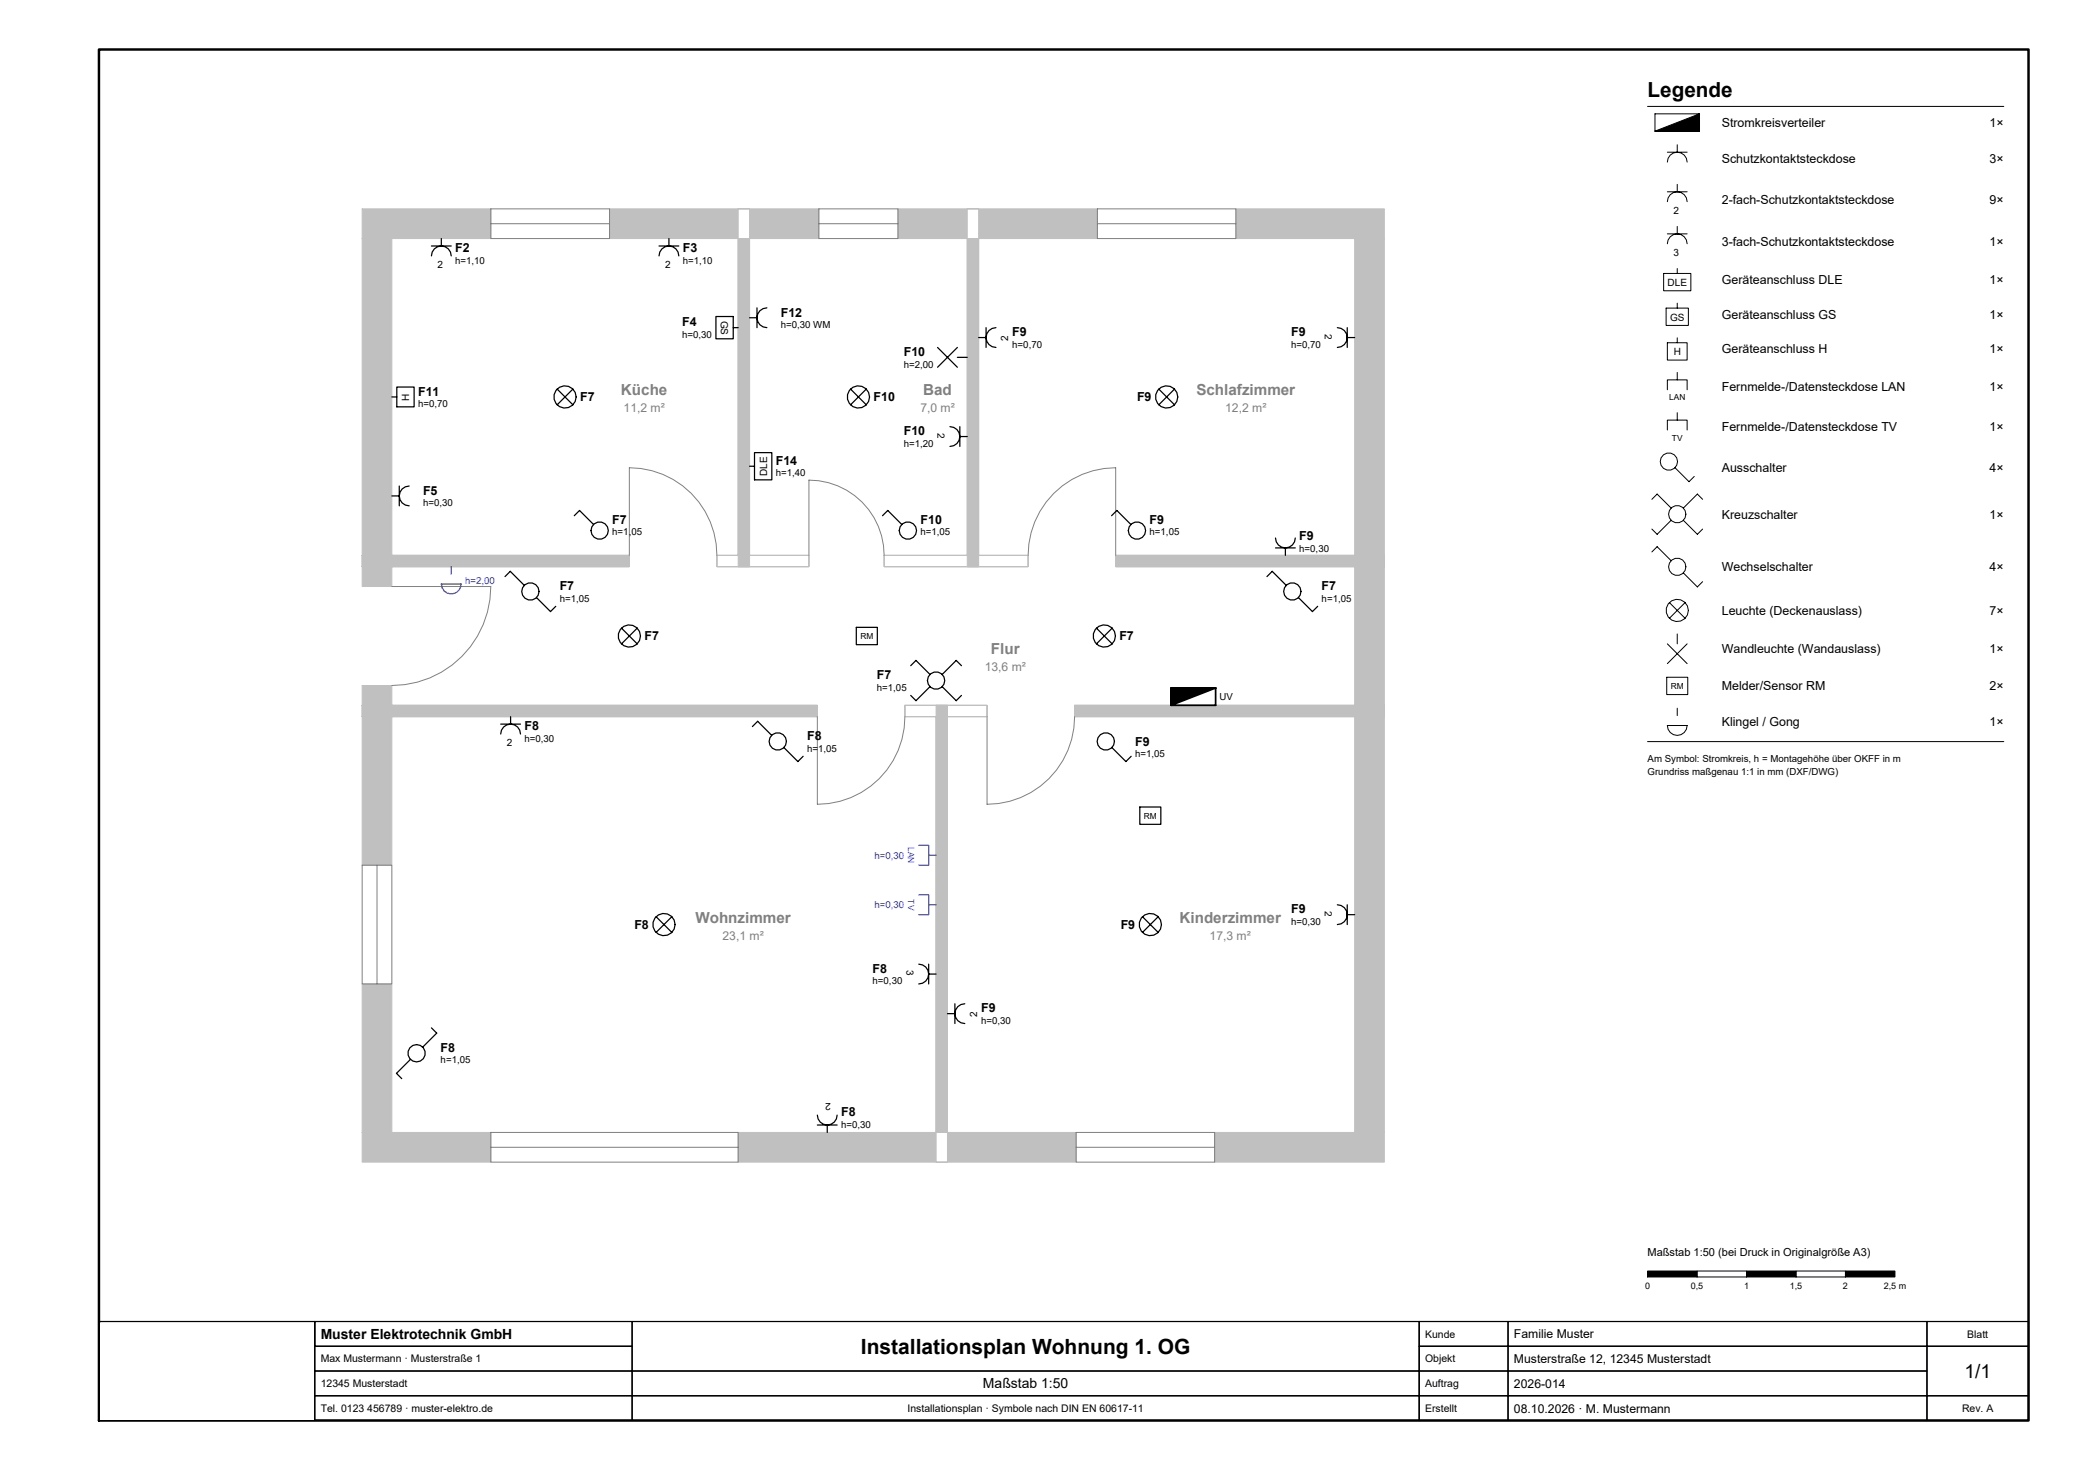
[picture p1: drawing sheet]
<svg xmlns="http://www.w3.org/2000/svg" width="420mm" height="297mm" viewBox="0 0 420 297" stroke-linecap="round" stroke-linejoin="round" font-family="sans-serif">
<!-- layer: ELT_RAHMEN -->
<path d="M20 10h390v277h-390z" fill="none" stroke="#000" stroke-width=".5"/>
<!-- layer: ELT_SCHRIFTFELD -->
<g fill="none" stroke="#000" stroke-width=".25">
<path d="M20 267h43.6v20h-43.6zM63.6 267h64.2v5h-64.2zM63.6 272h64.2v5h-64.2zM63.6 277h64.2v5h-64.2zM127.8 267h159v10h-159zM127.8 277h159v5h-159zM286.8 267h18v5h-18zM286.8 272h18v5h-18zM286.8 277h18v5h-18zM304.8 267h84.7v5h-84.7zM304.8 272h84.7v5h-84.7zM304.8 277h84.7v5h-84.7z"/>
<path d="M389.5 267h20.5v5h-20.5zM389.5 272h20.5v10h-20.5zM63.6 282h64.2v5h-64.2zM127.8 282h159v5h-159zM286.8 282h18v5h-18zM304.8 282h84.7v5h-84.7zM389.5 282h20.5v5h-20.5z"/>
</g>
<!-- layer: ELT_LEGENDE -->
<g fill="none" stroke="#000" stroke-width=".2">
<path d="M333 21.5h72M334.5 23h9v3.5h-9zM334.5 26.5l9-3.5v3.5zM337 32.8a2 2 0 0 1 2-2 2 2 0 0 1 2 2M337 30.8h4M337 38.8h4M339 29.3v1.5M339 37.3v1.5M336.3 55.2h5.4v3.6h-5.4zM337 40.8a2 2 0 0 1 2-2 2 2 0 0 1 2 2M337 49.3a2 2 0 0 1 2-2 2 2 0 0 1 2 2M337 47.3h4"/>
<path d="M339 45.7v1.6M339 54.3v.9M336.8 62.3h4.5v3.5h-4.5zM337 69.2h4v3.6h-4zM337 78.8v-2.1h4v2.1M339 61.2v1.1M339 68.3v.9M339 75.2v1.5M337 86.9v-2h4v2M338.5 94.5l2.9 2.8 1-1M339 83.4v1.5M333.9 100.9l1-1.1 2.9 2.9"/>
<path d="M333.9 111.5l1-1 2.9 2.8M337.8 105.1l-2.9 2.9-1-1.1M340.2 105.1l2.9 2.9 1-1.1M340.2 115.8l2.9 2.8 1-1.1M344.1 100.9l-1-1.1-2.9 2.9M336.9 136.8h4.2v3.5h-4.2zM337 130.1l4 4M337.4 121.7l3.2 3.2M339 128.1v2M340.6 121.7l-3.2 3.2M341 130.1l-4 4M333 149.8h72"/>
<path d="M337 146.6h4a2 2 0 0 1-2 2 2 2 0 0 1-2-2zM339 143.1v1.5M333 256.8h10v1.2h-10zM343 256.8h10v1.2h-10zM353 256.8h10v1.2h-10zM363 256.8h10v1.2h-10zM373 256.8h10v1.2h-10z"/>
<circle cx="337.3" cy="93.3" r="1.75"/>
<circle cx="339" cy="114.5" r="1.75"/>
<circle cx="339" cy="103.9" r="1.75"/>
<circle cx="339" cy="123.3" r="2.25"/>
</g>
<g fill="#000">
<path d="M334.5 26.5h9v-3.5zM334.5 26.5l9-3.5z"/>
<path d="M333 256.8v1.2h10zM333 256.8l10 1.2v-1.2z"/>
<path d="M353 256.8v1.2h10zM353 256.8l10 1.2v-1.2z"/>
<path d="M373 256.8v1.2h10zM373 256.8l10 1.2v-1.2z"/>
</g>
<!-- layer: ARCH_WAND -->
<path d="M73.2 234.8h26v-6zM73.2 228.8v6l26-6zM149.2 234.8h40v-6zM149.2 228.8v6l40-6zM191.5 234.8h26v-6zM191.5 228.8v6l26-6zM245.5 234.8h34.3v-6zM245.5 228.8v6l34.3-6zM79.2 198.8l-6 30h6zM73.2 198.8v30l6-30zM191.5 198.8l-2.3 30h2.3zM189.2 198.8v30l2.3-30zM279.8 198.8l-6 30h6zM273.8 198.8v30l6-30zM191.5 174.8l-2.3 24h2.3zM189.2 174.8v24l2.3-24zM279.8 174.8l-6 24h6zM273.8 174.8v24l6-24zM79.2 144.8l-6 30h6zM73.2 144.8v30l6-30zM191.5 144.8l-2.3 30h2.3zM189.2 144.8v30l2.3-30zM279.8 144.8l-6 30h6zM273.8 144.8v30l6-30zM73.2 144.8h92v-2.3zM73.2 142.5v2.3l92-2.3zM182.9 142.5v2.3zM182.9 142.5v2.3zM189.2 144.8h2.3v-2.3zM189.2 142.5v2.3l2.3-2.3zM199.5 142.5v2.3zM199.5 142.5v2.3zM217.2 144.8h62.6v-2.3zM217.2 142.5v2.3l62.6-2.3zM73.2 142.5h6v-4zM73.2 138.5v4l6-4zM273.8 142.5h6v-4zM273.8 138.5v4l6-4zM279.8 118.5l-6 20h6zM273.8 118.5v20l6-20zM73.2 118.5h6v-4zM73.2 114.5v4l6-4zM273.8 118.5h6v-4zM273.8 114.5v4l6-4zM73.2 114.5h54v-2.3zM73.2 112.2v2.3l54-2.3zM144.9 112.2v2.3zM144.9 112.2v2.3zM149.2 114.5h2.3v-2.3zM149.2 112.2v2.3l2.3-2.3zM163.5 112.2v2.3zM163.5 112.2v2.3zM178.7 112.2v2.3zM178.7 112.2v2.3zM195.5 114.5h2.3v-2.3zM195.5 112.2v2.3l2.3-2.3zM207.8 112.2v2.3zM207.8 112.2v2.3zM225.5 114.5h54.3v-2.3zM225.5 112.2v2.3l54.3-2.3zM79.2 48.2l-6 64h6zM73.2 48.2v64l6-64zM151.5 48.2l-2.3 64h2.3zM149.2 48.2v64l2.3-64zM197.8 48.2l-2.3 64h2.3zM195.5 48.2v64l2.3-64zM279.8 48.2l-6 64h6zM273.8 48.2v64l6-64zM73.2 48.2h26v-6zM73.2 42.2v6l26-6zM123.2 48.2h26v-6zM123.2 42.2v6l26-6zM151.5 48.2h14v-6zM151.5 42.2v6l14-6zM181.5 48.2h14v-6zM181.5 42.2v6l14-6zM197.8 48.2h24v-6zM197.8 42.2v6l24-6zM249.8 48.2h30v-6zM249.8 42.2v6l30-6z" fill="#c0c0c0"/>
<g fill="none" stroke="#c0c0c0" stroke-width=".2">
<path d="M73.2 42.2h26v6h-26zM73.2 48.2h6v64h-6zM123.2 42.2h28.3v6h-28.3zM149.2 48.2h2.3v64h-2.3zM149.2 42.2h16.3v6h-16.3zM181.5 42.2h16.3v6h-16.3zM195.5 48.2h2.3v64h-2.3zM195.5 42.2h26.3v6h-26.3zM249.8 42.2h30v6h-30zM273.8 48.2h6v64h-6zM73.2 112.2h54v2.3h-54zM73.2 114.5h6v4h-6z"/>
<path d="M144.9 112.2h6.6v2.3h-6.6zM144.9 112.2h18.6v2.3h-18.6zM149.2 112.2h14.3v2.3h-14.3zM178.7 112.2h19.1v2.3h-19.1zM178.7 112.2h29.1v2.3h-29.1zM195.5 112.2h12.3v2.3h-12.3zM225.5 112.2h54.3v2.3h-54.3zM273.8 114.5h6v28h-6zM73.2 138.5h6v4h-6zM73.2 142.5h92v2.3h-92zM73.2 144.8h6v30h-6zM182.9 142.5h16.6v2.3h-16.6z"/>
<path d="M182.9 142.5h8.6v2.3h-8.6zM189.2 144.8h2.3v84h-2.3zM189.2 142.5h10.3v2.3h-10.3zM217.2 142.5h62.6v2.3h-62.6zM273.8 144.8h6v84h-6zM73.2 198.8h6v30h-6zM73.2 228.8h26v6h-26zM149.2 228.8h42.3v6h-42.3zM189.2 228.8h28.3v6h-28.3zM245.5 228.8h34.3v6h-34.3z"/>
</g>
<!-- layer: ARCH -->
<g fill="none" stroke="#808080" stroke-width=".2">
<path d="M99.2 42.2h24v6h-24zM99.2 45.2h24M165.5 42.2h16v6h-16zM165.5 45.2h16M221.8 42.2h28v6h-28zM221.8 45.2h28M79.2 118.5h20a20 20 0 0 1-20 20M127.2 112.2v-17.7a17.7 17.7 0 0 1 17.7 17.7M163.5 112.2v-15.2a15.2 15.2 0 0 1 15.2 15.2M207.8 112.2a17.7 17.7 0 0 1 17.7-17.7v17.7M165.2 144.8v17.7a17.7 17.7 0 0 0 17.7-17.7M199.5 144.8v17.7a17.7 17.7 0 0 0 17.7-17.7"/>
<path d="M73.2 174.8h6v24h-6zM76.2 174.8v24M99.2 228.8h50v6h-50zM99.2 231.8h50M217.5 228.8h28v6h-28zM217.5 231.8h28"/>
</g>
<!-- layer: ELT_STECKDOSEN -->
<g fill="none" stroke="#000" stroke-width=".25">
<path d="M87.2 51.7a2 2 0 0 1 2-2 2 2 0 0 1 2 2M87.2 49.7h4M89.2 48.2v1.5M133.2 51.7a2 2 0 0 1 2-2 2 2 0 0 1 2 2M133.2 49.7h4M135.2 48.2v1.5M151.5 64.2h1.5M153 62.2v4M155 62.2a2 2 0 0 0-2 2 2 2 0 0 0 2 2M197.8 68.2h1.5M199.3 66.2v4M201.3 66.2a2 2 0 0 0-2 2 2 2 0 0 0 2 2"/>
<path d="M270.3 66.2a2 2 0 0 1 2 2 2 2 0 0 1-2 2M272.3 68.2h1.5M272.3 66.2v4M80.7 98.2v4M82.7 98.2a2 2 0 0 0-2 2 2 2 0 0 0 2 2M192 86.2a2 2 0 0 1 2 2 2 2 0 0 1-2 2M194 88.2h1.5M194 86.2v4M79.2 100.2h1.5M257.8 108.7a2 2 0 0 0 2 2 2 2 0 0 0 2-2M257.8 110.7h4M259.8 110.7v1.5"/>
<path d="M101.2 148.3a2 2 0 0 1 2-2 2 2 0 0 1 2 2M101.2 146.3h4M103.2 144.8v1.5M185.7 194.8a2 2 0 0 1 2 2 2 2 0 0 1-2 2M187.7 196.8h1.5M187.7 194.8v4M270.3 182.8a2 2 0 0 1 2 2 2 2 0 0 1-2 2M272.3 182.8v4M272.3 184.8h1.5M191.5 204.8h1.5M193 202.8v4M195 202.8a2 2 0 0 0-2 2 2 2 0 0 0 2 2"/>
<path d="M165.2 225.3a2 2 0 0 0 2 2 2 2 0 0 0 2-2M165.2 227.3h4M167.2 227.3v1.5"/>
</g>
<!-- layer: ELT_GERAETE -->
<path d="M80.2 78.2h3.5v4h-3.5zM144.7 64h3.5v4.5h-3.5zM148.2 66.2h1M79.2 80.2h1M151.5 94.2h1M152.5 91.5h3.5v5.5h-3.5z" fill="none" stroke="#000" stroke-width=".25"/>
<!-- layer: ELT_LEUCHTEN -->
<g fill="none" stroke="#000" stroke-width=".25">
<path d="M112.6 78.6l3.2 3.2M115.8 78.6l-3.2 3.2M171.9 78.6l3.2 3.2M175.1 78.6l-3.2 3.2M189.5 70.2l4 4M193.5 72.2h2M193.5 70.2l-4 4M234.2 78.6l3.2 3.2M237.4 78.6l-3.2 3.2M125.6 126.9l3.2 3.2M128.8 126.9l-3.2 3.2M221.6 126.9l3.2 3.2"/>
<path d="M224.8 126.9l-3.2 3.2M132.6 185.2l3.2 3.2M135.8 185.2l-3.2 3.2M230.9 185.2l3.2 3.2M234.1 185.2l-3.2 3.2"/>
<circle cx="114.2" cy="80.2" r="2.25"/>
<circle cx="173.5" cy="80.2" r="2.25"/>
<circle cx="235.8" cy="80.2" r="2.25"/>
<circle cx="127.2" cy="128.5" r="2.25"/>
<circle cx="223.2" cy="128.5" r="2.25"/>
<circle cx="134.2" cy="186.8" r="2.25"/>
<circle cx="232.5" cy="186.8" r="2.25"/>
</g>
<!-- layer: ELT_SCHALTER -->
<g fill="none" stroke="#000" stroke-width=".25">
<path d="M102.1 116.5l1-1.1 2.9 2.9M116.1 104.2l1-1.1 2.9 2.9M178.4 104.2l1-1.1 2.9 2.9M224.7 104.2l1-1.1 2.9 2.9M256.1 116.5l1-1.1 2.9 2.9M108.4 120.7l2.9 2.9 1-1.1M184.1 134.5l1-1.1 2.9 2.9M188 138.7l-2.9 2.9-1-1.1M190.4 138.7l2.9 2.9 1-1.1M194.3 134.5l-1-1.1-2.9 2.9M262.4 120.7l2.9 2.9 1-1.1M152.1 146.8l1-1.1 2.9 2.9"/>
<path d="M158.4 151l2.9 2.9 1-1.1M224.7 151l2.9 2.9 1-1.1M83 214l-2.9 2.9 1.1 1M87.2 207.7l1.1 1-2.9 2.9"/>
<circle cx="107.2" cy="119.5" r="1.75"/>
<circle cx="121.2" cy="107.2" r="1.75"/>
<circle cx="183.5" cy="107.2" r="1.75"/>
<circle cx="229.8" cy="107.2" r="1.75"/>
<circle cx="261.2" cy="119.5" r="1.75"/>
<circle cx="189.2" cy="137.5" r="1.75"/>
<circle cx="157.2" cy="149.8" r="1.75"/>
<circle cx="223.5" cy="149.8" r="1.75"/>
<circle cx="84.2" cy="212.8" r="1.75"/>
</g>
<!-- layer: ELT_VERTEILER -->
<path d="M236.7 139v3.5l9-3.5zM236.7 142.5l9-3.5z" fill="#000"/>
<path d="M236.7 139h9v3.5h-9zM236.7 139h9l-9 3.5z" fill="none" stroke="#000" stroke-width=".35"/>
<!-- layer: ELT_MELDER -->
<path d="M173.1 126.8h4.2v3.5h-4.2zM230.4 163.1h4.2v3.4h-4.2z" fill="none" stroke="#000" stroke-width=".25"/>
<!-- layer: ELT_SCHWACHSTROM -->
<path d="M89.2 118h4a2 2 0 0 1-2 2 2 2 0 0 1-2-2zM91.2 114.5v1.5" fill="none" stroke="#00f" stroke-width=".25"/>
<!-- layer: ELT_DATEN -->
<path d="M185.7 170.8h2v4h-2M187.7 172.8h1.5M185.7 180.8h2v4h-2M187.7 182.8h1.5" fill="none" stroke="#00f" stroke-width=".25"/>
<path d="M20.2 267.2h43.2v19.6h-43.2z" fill="#fff"/>
<g font-size="4.2">
<text x="333" y="19.5">Legende</text>
<text x="174" y="273.5">Installationsplan Wohnung 1. OG</text>
</g>
<text font-size="3.9" x="397" y="278.4">1/1</text>
<g font-size="3.1" fill="#808080">
<text x="125.5" y="79.8">Küche</text>
<text x="186.6" y="79.8">Bad</text>
<text x="241.8" y="79.8">Schlafzimmer</text>
<text x="200.3" y="132.1">Flur</text>
<text x="140.6" y="186.4">Wohnzimmer</text>
<text x="238.4" y="186.4">Kinderzimmer</text>
</g>
<g font-size="2.8">
<text x="64.8" y="270.5">Muster Elektrotechnik GmbH</text>
<text x="198.7" y="280.5">Maßstab 1:50</text>
</g>
<g font-size="2.5">
<text x="348" y="25.7">Stromkreisverteiler</text>
<text x="402.1" y="25.7">1×</text>
<text x="348" y="32.9">Schutzkontaktsteckdose</text>
<text x="402.1" y="32.9">3×</text>
<text x="348" y="41.2">2-fach-Schutzkontaktsteckdose</text>
<text x="402.1" y="41.2">9×</text>
<text x="92" y="50.9">F2</text>
<text x="138" y="50.9">F3</text>
<text x="348" y="49.6">3-fach-Schutzkontaktsteckdose</text>
<text x="402.1" y="49.6">1×</text>
<text x="348" y="57.4">Geräteanschluss DLE</text>
<text x="402.1" y="57.4">1×</text>
<text x="137.9" y="66">F4</text>
<text x="157.8" y="64">F12</text>
<text x="348" y="64.4">Geräteanschluss GS</text>
<text x="402.1" y="64.4">1×</text>
<text x="182.7" y="72">F10</text>
<text x="204.6" y="67.9">F9</text>
<text x="261" y="67.9">F9</text>
<text x="348" y="71.4">Geräteanschluss H</text>
<text x="402.1" y="71.4">1×</text>
<text x="84.5" y="80">F11</text>
<text x="117.2" y="81.1">F7</text>
<text x="176.6" y="81.1">F10</text>
<text x="229.8" y="81.1">F9</text>
<text x="348" y="79">Fernmelde-/Datensteckdose LAN</text>
<text x="402.1" y="79">1×</text>
<text x="182.7" y="87.9">F10</text>
<text x="348" y="87.1">Fernmelde-/Datensteckdose TV</text>
<text x="402.1" y="87.1">1×</text>
<text x="156.8" y="94">F14</text>
<text x="348" y="95.3">Ausschalter</text>
<text x="402.1" y="95.3">4×</text>
<text x="85.5" y="100">F5</text>
<text x="123.7" y="105.8">F7</text>
<text x="186.1" y="105.8">F10</text>
<text x="232.4" y="105.8">F9</text>
<text x="348" y="104.8">Kreuzschalter</text>
<text x="402.1" y="104.8">1×</text>
<text x="262.6" y="109.2">F9</text>
<text x="113.1" y="119.3">F7</text>
<text x="267.1" y="119.3">F7</text>
<text x="348" y="115.4">Wechselschalter</text>
<text x="402.1" y="115.4">4×</text>
<text x="348" y="124.2">Leuchte (Deckenauslass)</text>
<text x="402.1" y="124.2">7×</text>
<text x="130.3" y="129.4">F7</text>
<text x="226.3" y="129.4">F7</text>
<text x="348" y="132">Wandleuchte (Wandauslass)</text>
<text x="402.1" y="132">1×</text>
<text x="177.2" y="137.2">F7</text>
<text x="348" y="139.5">Melder/Sensor RM</text>
<text x="402.1" y="139.5">2×</text>
<text x="106" y="147.6">F8</text>
<text x="163.1" y="149.5">F8</text>
<text x="348" y="146.7">Klingel / Gong</text>
<text x="402.1" y="146.7">1×</text>
<text x="229.4" y="150.7">F9</text>
<text x="261" y="184.6">F9</text>
<text x="128.2" y="187.7">F8</text>
<text x="226.5" y="187.7">F9</text>
<text x="176.4" y="196.6">F8</text>
<text x="198.3" y="204.6">F9</text>
<text x="89.1" y="212.6">F8</text>
<text x="170" y="225.6">F8</text>
<text x="306" y="270.4">Familie Muster</text>
<text x="306" y="275.4">Musterstraße 12, 12345 Musterstadt</text>
<text x="306" y="280.4">2026-014</text>
<text x="306" y="285.4">08.10.2026 · M. Mustermann</text>
</g>
<g font-size="2.5" fill="#808080">
<text x="126" y="83.3">11,2 m²</text>
<text x="186" y="83.3">7,0 m²</text>
<text x="247.6" y="83.3">12,2 m²</text>
<text x="199" y="135.6">13,6 m²</text>
<text x="146" y="189.9">23,1 m²</text>
<text x="244.5" y="189.9">17,3 m²</text>
</g>
<text font-size="2.2" x="333" y="253.8">Maßstab 1:50 (bei Druck in Originalgröße A3)</text>
<g font-size="2.1">
<text x="64.8" y="275.3">Max Mustermann · Musterstraße 1</text>
<text x="288" y="270.3">Kunde</text>
<text x="288" y="275.3">Objekt</text>
<text x="397.6" y="270.3">Blatt</text>
<text x="64.8" y="280.3">12345 Musterstadt</text>
<text x="288" y="280.3">Auftrag</text>
<text x="64.8" y="285.3">Tel. 0123</text>
<text x="74.2" y="285.3">456789 · muster-elektro.de</text>
<text x="183.4" y="285.3">Installationsplan · Symbole nach DIN EN 60617-11</text>
<text x="288" y="285.3">Erstellt</text>
<text x="396.6" y="285.3">Rev. A</text>
</g>
<g font-size="2">
<text x="338.3" y="43.3">2</text>
<text x="92" y="53.3">h=1,10</text>
<text x="138" y="53.3">h=1,10</text>
<text x="338.3" y="51.8">3</text>
<text x="88.4" y="54.2">2</text>
<text x="134.4" y="54.2">2</text>
<text x="337.1" y="57.8">DLE</text>
<text x="145.7" y="64.8" transform="rotate(90 145.7 64.8)">GS</text>
<text x="337.6" y="64.8">GS</text>
<text x="137.9" y="68.3">h=0,30</text>
<text x="157.8" y="66.3">h=0,30 WM</text>
<text x="203.8" y="69" transform="rotate(-90 203.8 69)">2</text>
<text x="204.6" y="70.3">h=0,70</text>
<text x="261" y="70.3">h=0,70</text>
<text x="267.8" y="67.5" transform="rotate(90 267.8 67.5)">2</text>
<text x="338.3" y="71.8">H</text>
<text x="182.7" y="74.3">h=2,00</text>
<text x="82.7" y="80.9" transform="rotate(-90 82.7 80.9)">H</text>
<text x="84.5" y="82.3">h=0,70</text>
<text x="189.5" y="87.5" transform="rotate(90 189.5 87.5)">2</text>
<text x="182.7" y="90.3">h=1,20</text>
<text x="155" y="96.1" transform="rotate(-90 155 96.1)">DLE</text>
<text x="156.8" y="96.3">h=1,40</text>
<text x="85.5" y="102.3">h=0,30</text>
<text x="123.7" y="108.1">h=1,</text>
<text x="127.6" y="108.1">05</text>
<text x="186.1" y="108.1">h=1,05</text>
<text x="232.4" y="108.1">h=1,05</text>
<text x="262.6" y="111.5">h=0,30</text>
<text x="113.1" y="121.5">h=1,05</text>
<text x="267.1" y="121.5">h=1,05</text>
<text x="177.2" y="139.6">h=1,05</text>
<text x="246.5" y="141.5">UV</text>
<text x="106" y="149.9">h=0,30</text>
<text x="102.4" y="150.8">2</text>
<text x="163.1" y="151.9">h=</text>
<text x="165.4" y="151.9">1,05</text>
<text x="229.4" y="153">h=1,05</text>
<text x="333" y="154">Am Symbol: Stromkreis, h = Montagehöhe über OKFF in m</text>
<text x="333" y="156.6">Grundriss maßgenau 1:1 in mm (DXF/DWG)</text>
<text x="267.8" y="184.1" transform="rotate(90 267.8 184.1)">2</text>
<text x="261" y="186.9">h=0,30</text>
<text x="183.2" y="196.1" transform="rotate(90 183.2 196.1)">3</text>
<text x="176.4" y="198.9">h=0,30</text>
<text x="197.5" y="205.6" transform="rotate(-90 197.5 205.6)">2</text>
<text x="198.3" y="206.9">h=0,30</text>
<text x="89.1" y="214.9">h=1,05</text>
<text x="168" y="222.8" transform="rotate(-180 168 222.8)">2</text>
<text x="170" y="227.8">h=0,30</text>
</g>
<g font-size="2" fill="#00f">
<text x="94" y="118">h=2,00</text>
<text x="176.7" y="173.5">h=0,30</text>
<text x="176.7" y="183.5">h=0,30</text>
</g>
<g font-size="1.8">
<text x="332.5" y="260.5">0</text>
<text x="341.7" y="260.5">0,5</text>
<text x="352.5" y="260.5">1</text>
<text x="361.7" y="260.5">1,5</text>
<text x="372.5" y="260.5">2</text>
<text x="380.7" y="260.5">2,5 m</text>
</g>
<g font-size="1.7">
<text x="337.4" y="80.9">LAN</text>
<text x="337.9" y="89">TV</text>
<text x="173.9" y="129.1">RM</text>
<text x="337.7" y="139.2">RM</text>
<text x="231.2" y="165.4">RM</text>
</g>
<g font-size="1.7" fill="#00f">
<text x="183.6" y="171.2" transform="rotate(90 183.6 171.2)">LAN</text>
<text x="183.6" y="181.7" transform="rotate(90 183.6 181.7)">TV</text>
</g>
</svg>
